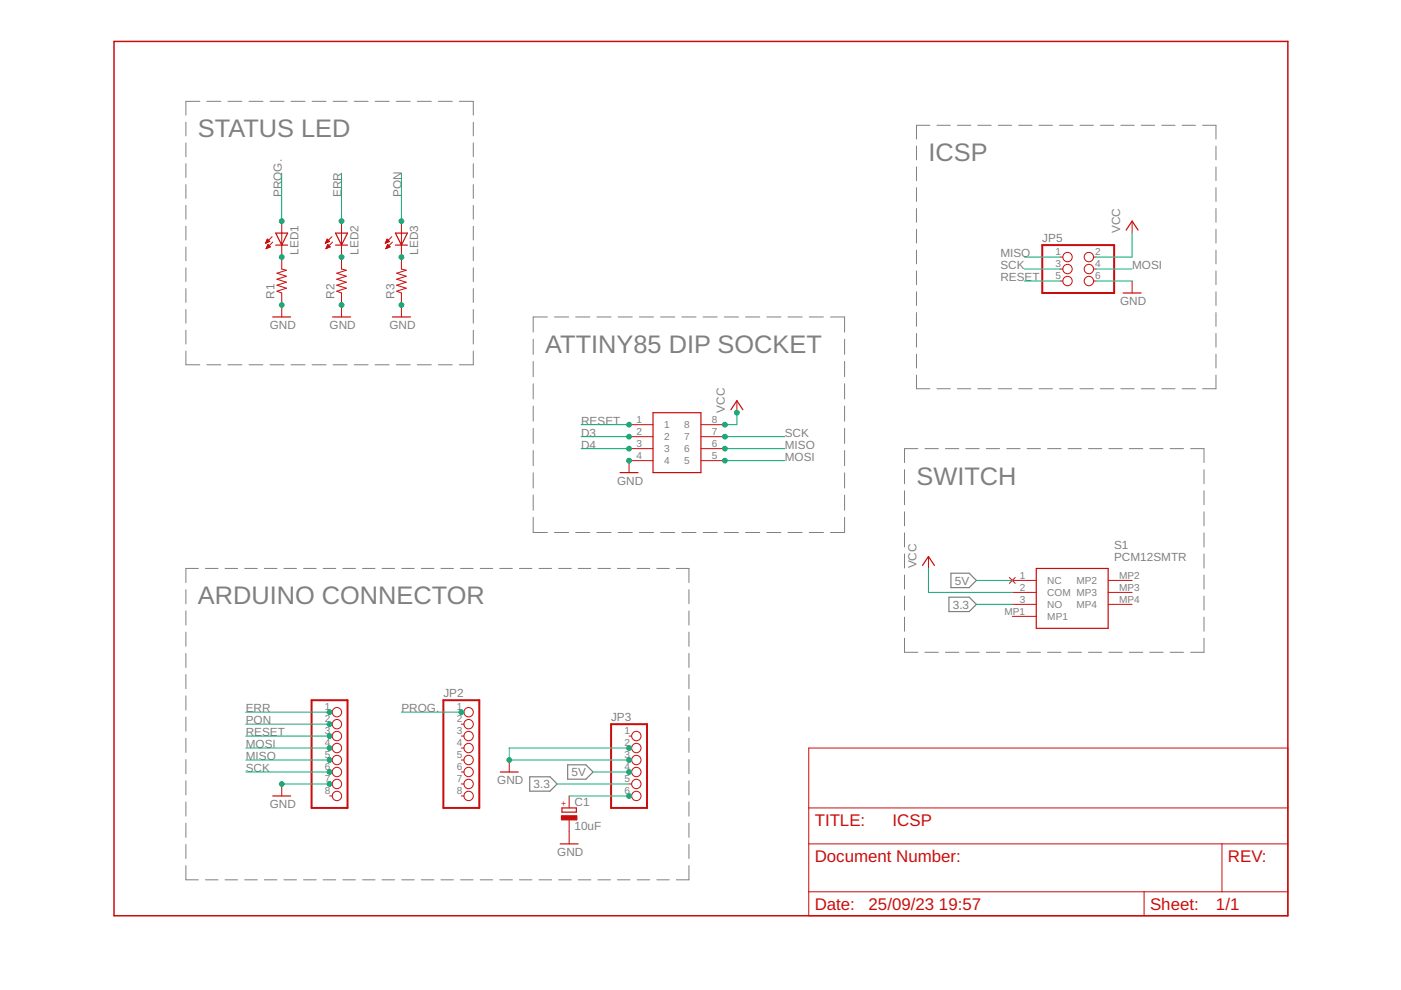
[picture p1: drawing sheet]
<svg xmlns="http://www.w3.org/2000/svg" width="297mm" height="210mm" viewBox="0 0 297 210" stroke-linecap="round" stroke-linejoin="round" font-family="sans-serif">
<g fill="none" stroke="#808080" stroke-width=".21">
<path d="M39.4 25.9v2.9M39.4 30.3v2.9M39.4 34.7v2.9M39.4 39.1v3M42.4 21.5h-3v2.9M43.9 21.5h2.9M48.3 21.5h3M52.8 21.5h3M57.3 21.5h2.9M61.7 21.5h3M66.2 21.5h2.9M70.6 21.5h3"/>
<path d="M75.1 21.5h2.9M79.5 21.5h3M84 21.5h3M88.5 21.5h2.9M92.9 21.5h3M97.4 21.5h3v2.9M100.4 25.9v2.9M100.4 30.3v2.9M100.4 34.7v2.9M100.4 39.1v3M194.3 31v2.9M194.3 35.4v2.9"/>
<path d="M194.3 39.8v2.9M197.1 26.6h-2.8v2.9M198.6 26.6h2.9M203 26.6h2.8M207.3 26.6h2.8M211.6 26.6h2.9M216 26.6h2.8M220.3 26.6h2.8M224.6 26.6h2.9M229 26.6h2.8M233.3 26.6h2.8M237.6 26.6h2.9"/>
<path d="M242 26.6h2.8M246.3 26.6h2.8M250.6 26.6h2.9M255 26.6h2.8v2.9M257.8 31v2.9M257.8 35.4v2.9M257.8 39.8v2.9M39.4 43.5v3M39.4 48v2.9M39.4 52.4v2.9M39.4 56.8v2.9M100.4 43.5v3"/>
<path d="M100.4 48v2.9M100.4 52.4v2.9M100.4 56.8v2.9M194.3 44.2v2.9M194.3 48.6v2.9M194.3 53v2.9M194.3 57.4v3M257.8 44.2v2.9M257.8 48.6v2.9M257.8 53v2.9M257.8 57.4v3M39.4 61.2v2.9"/>
<path d="M39.4 65.6v2.9M39.4 70v2.9M39.4 74.4v2.9h3M43.9 77.3h2.9M48.3 77.3h3M52.8 77.3h3M57.3 77.3h2.9M61.7 77.3h3M66.2 77.3h2.9M70.6 77.3h3M75.1 77.3h2.9M79.5 77.3h3"/>
<path d="M84 77.3h3M88.5 77.3h2.9M92.9 77.3h3M100.4 74.4v2.9h-3M100.4 61.2v2.9M100.4 65.6v2.9M100.4 70v2.9M113.1 71.9v3.2M113.1 76.6v3.3M116.1 67.2h-3v3.2M117.6 67.2h3M122 67.2h3.1"/>
<path d="M126.6 67.2h3M131.1 67.2h3M135.6 67.2h3M140.1 67.2h3M144.6 67.2h3M149.1 67.2h3M153.6 67.2h3M158.1 67.2h3M162.6 67.2h3M167.1 67.2h3M171.6 67.2h3M176.1 67.2h3v3.2"/>
<path d="M179.1 71.9v3.2M179.1 76.6v3.3M194.3 61.9v2.9M194.3 66.3v2.9M194.3 70.7v2.9M194.3 75.1v2.9M194.3 79.5v2.9h2.8M257.8 79.5v2.9h-2.8M257.8 61.9v2.9M257.8 66.3v2.9M257.8 70.7v2.9M257.8 75.1v2.9"/>
<path d="M113.1 81.4v3.2M113.1 86.1v3.2M113.1 90.8v3.2M113.1 95.5v3.2M179.1 81.4v3.2M179.1 86.1v3.2M179.1 90.8v3.2M179.1 95.5v3.2M191.8 99.6v3M194.6 95.1h-2.8v3M196.1 95.1h2.8M198.6 82.4h2.9"/>
<path d="M200.4 95.1h2.9M203 82.4h2.8M204.8 95.1h2.8M207.3 82.4h2.8M209.1 95.1h2.8M211.6 82.4h2.9M213.4 95.1h2.9M216 82.4h2.8M217.8 95.1h2.8M220.3 82.4h2.8M222.1 95.1h2.8M224.6 82.4h2.9"/>
<path d="M226.4 95.1h2.9M229 82.4h2.8M230.8 95.1h2.8M233.3 82.4h2.8M235.1 95.1h2.8M237.6 82.4h2.9M239.4 95.1h2.9M242 82.4h2.8M243.8 95.1h2.8M246.3 82.4h2.8M248.1 95.1h2.8M250.6 82.4h2.9"/>
<path d="M252.4 95.1h2.9v3M255.3 99.6v3M113.1 100.2v3.3M113.1 105v3.2M113.1 109.7v3.2h3M117.6 112.9h3M122 112.9h3.1M126.6 112.9h3M131.1 112.9h3M135.6 112.9h3M140.1 112.9h3M144.6 112.9h3"/>
<path d="M149.1 112.9h3M153.6 112.9h3M158.1 112.9h3M162.6 112.9h3M167.1 112.9h3M171.6 112.9h3M179.1 109.7v3.2h-3M179.1 100.2v3.3M179.1 105v3.2M191.8 104.1v2.9M191.8 108.5v3M191.8 113v3"/>
<path d="M191.8 117.5v2.9M255.3 104.1v2.9M255.3 108.5v3M255.3 113v3M255.3 117.5v2.9M39.4 125v3M39.4 129.5v3M39.4 134v3M39.4 138.5v3M42.1 120.5h-2.7v3M43.6 120.5h2.6M47.7 120.5h2.7"/>
<path d="M51.9 120.5h2.6M56 120.5h2.7M60.2 120.5h2.7M64.4 120.5h2.6M68.5 120.5h2.7M72.7 120.5h2.7M76.9 120.5h2.6M81 120.5h2.7M85.2 120.5h2.6M89.3 120.5h2.7M93.5 120.5h2.6M97.6 120.5h2.7"/>
<path d="M101.8 120.5h2.7M106 120.5h2.6M110.1 120.5h2.7M114.3 120.5h2.6M118.4 120.5h2.7M122.6 120.5h2.7M126.8 120.5h2.6M130.9 120.5h2.7M135.1 120.5h2.7M139.3 120.5h2.6M143.4 120.5h2.7v3M146.1 125v3"/>
<path d="M146.1 129.5v3M146.1 134v3M146.1 138.5v3M191.8 121.9v3M191.8 126.4v3M191.8 130.9v2.9M191.8 135.3v3h2.8M196.1 138.3h2.8M200.4 138.3h2.9M204.8 138.3h2.8M209.1 138.3h2.8M213.4 138.3h2.9"/>
<path d="M217.8 138.3h2.8M222.1 138.3h2.8M226.4 138.3h2.9M230.8 138.3h2.8M235.1 138.3h2.8M239.4 138.3h2.9M243.8 138.3h2.8M248.1 138.3h2.8M255.3 135.3v3h-2.9M255.3 121.9v3M255.3 126.4v3M255.3 130.9v2.9"/>
<path d="M39.4 143v3M39.4 147.5v3M39.4 152v3M39.4 156.5v3M146.1 143v3M146.1 147.5v3M146.1 152v3M146.1 156.5v3M39.4 161v3M39.4 165.5v3M39.4 170v3M39.4 174.5v3"/>
<path d="M39.4 179v3M146.1 161v3M146.1 165.5v3M146.1 170v3M146.1 174.5v3M146.1 179v3M39.4 183.5v3h2.7M43.6 186.5h2.6M47.7 186.5h2.7M51.9 186.5h2.6M56 186.5h2.7M60.2 186.5h2.7"/>
<path d="M64.4 186.5h2.6M68.5 186.5h2.7M72.7 186.5h2.7M76.9 186.5h2.6M81 186.5h2.7M85.2 186.5h2.6M89.3 186.5h2.7M93.5 186.5h2.6M97.6 186.5h2.7M101.8 186.5h2.7M106 186.5h2.6M110.1 186.5h2.7"/>
<path d="M114.3 186.5h2.6M118.4 186.5h2.7M122.6 186.5h2.7M126.8 186.5h2.6M130.9 186.5h2.7M135.1 186.5h2.7M139.3 186.5h2.6M146.1 183.5v3h-2.7"/>
</g>
<path d="M201.2 126.6h4.3l1.5 1.5-1.5 1.6h-4.3zM201.6 121.5h3.9l1.5 1.6-1.5 1.5h-3.9zM112.3 164.7h4.3l1.5 1.5-1.5 1.5h-4.3zM120.4 162.2h3.8l1.6 1.5-1.6 1.5h-3.8z" fill="none" stroke="#808080" stroke-width=".25"/>
<g fill="none" stroke="#c90d0c" stroke-width=".25">
<path d="M58.5 49.4h2.5l-1.3 2.6zM58.5 52h2.5M71.1 52h2.6M71.1 49.4h2.6l-1.3 2.6zM83.8 52h2.6M83.8 49.4h2.6l-1.3 2.6zM238.8 48.8l1.2-1.9 1.3 1.9M57.8 67.2h3.8M70.5 67.2h3.8M83.2 67.2h3.8M238.1 62.1h3.8M138.5 87.5h10.1v12.7h-10.1z"/>
<path d="M155 86.9l1.2-1.9 1.3 1.9M131.5 100.2h3.8M195.6 119.9l1.2-1.9 1.3 1.9M219.7 120.5h15.2v12.7h-15.2zM57.8 168.8h3.8M106.1 163.7h3.8M118.8 178.9h3.8M119.1 171.3h3.1v.9h-3.1z"/>
</g>
<g fill="none" stroke="#c90d0c" stroke-width=".21">
<path d="M56.3 51.5h.2M56.4 51.4h.4M56.4 51.2h.7M56.4 52.7h.1M56.5 51.1h.6M56.5 52.6h.3M56.5 51h.5M56.5 52.5h.6M56.6 52.3h.7M56.6 50.9h.3M56.6 50.8h.1M56.6 52.2h.6"/>
<path d="M56.7 50.7l.5 .5-.9 .4zM56.7 52.1h.4M56.7 52h.2M56.8 51.8h.1M56.8 51.8l-.4 .9M56.8 51.8l.5 .5-.9 .4M57.7 50.2l-1.4 1.4M57.8 51.3l-1.4 1.4M59.7 46.9v10.1l1 .3-2 .6 2 .7-2 .6 2 .6-2 .7 2 .6-2 .6 1 .4v5.1M69 51.5h.2M69.1 51.4h.4M69.1 51.2h.7"/>
<path d="M69.1 52.7h.1M69.2 52.6h.3M69.2 51.1h.6M69.2 51h.5M69.2 52.5h.5M69.3 52.3h.7M69.3 50.9h.3M69.3 50.8h.1M69.3 52.2h.6M69.4 50.7l.5 .5-.9 .4zM69.4 52.1h.3M69.4 52h.2"/>
<path d="M69.5 51.8h.1M69.5 51.8l-.4 .9M69.5 51.8l.5 .5-.9 .4M70.4 50.2l-1.4 1.4M70.5 51.3l-1.4 1.4M72.4 46.9v10.1l1 .3-2 .6 2 .7-2 .6 2 .6-2 .7 2 .6-2 .6 1 .4v5.1M81.7 51.5h.2M81.8 51.4h.4M81.8 51.2h.7M81.8 52.7h.1M81.9 52.6h.3M81.9 51.1h.6"/>
<path d="M81.9 51h.5M81.9 52.5h.5M82 50.9h.3M82 52.3h.7M82 50.8h.1M82 52.2h.6M82.1 50.7l.5 .5-.9 .4zM82.1 52.1h.3M82.1 52h.2M82.2 51.8h.1M82.2 51.8l-.4 .9M82.2 51.8l.5 .5-.9 .4"/>
<path d="M83.1 50.2l-1.4 1.4M83.2 51.3l-1.4 1.4M85.1 46.9v10.1l1 .3-2 .6 2 .7-2 .6 2 .6-2 .7 2 .6-2 .6 1 .4v5.1M224.8 54.5h.5M224.8 57h.5M224.8 59.6h.5M231.9 54.5h.5M231.9 57h.5M231.9 59.6h.5M240 46.9v2.5M240 59.6v2.5M133.4 90h5.1"/>
<path d="M133.4 92.6h5.1M133.4 95.1h5.1M138.5 97.7h-5.1v2.5M148.6 90h5.1M148.6 92.6h5.1M148.6 95.1h5.1M148.6 97.7h5.1M156.2 85v2.5M196.8 118v2.5M214 122.4l1.2 1.3M214.6 123.1h5.1M214.6 125.6h5.1"/>
<path d="M214.6 128.1h5.1M214.6 130.7h5.1M215.2 122.4l-1.2 1.3M234.9 123.1h5.1M234.9 125.6h5.1M234.9 128.1h5.1M69.9 156.1h.5M69.9 158.6h.5M69.9 151h.5M69.9 153.5h.5M97.8 156.1h.6M97.8 158.6h.6"/>
<path d="M97.8 151h.6M97.8 153.5h.6M133.4 156.1h.5M133.4 158.6h.5M171.5 158.6h101.5v35.6h-101.5zM59.7 166.2v2.6M69.9 161.1h.5M69.9 163.7h.5M69.9 166.2h.5M69.9 168.8h.5M97.8 161.1h.6M97.8 163.7h.6"/>
<path d="M97.8 166.2h.6M97.8 168.8h.6M108 161.1v2.6M120.7 168.8v2.5M120.7 173.8v5.1M133.4 161.1h.5M133.4 163.7h.5M133.4 166.2h.5M133.4 168.8h.5M171.5 178.9h101.5M171.5 171.3h101.5M259.1 178.9v10.2"/>
<path d="M171.5 189.1h101.5M242.6 189.1v5.1"/>
<circle cx="226.3" cy="54.5" r=".99"/>
<circle cx="226.3" cy="57" r=".99"/>
<circle cx="226.3" cy="59.6" r=".99"/>
<circle cx="230.9" cy="54.5" r=".99"/>
<circle cx="230.9" cy="57" r=".99"/>
<circle cx="230.9" cy="59.6" r=".99"/>
<circle cx="71.4" cy="156.1" r=".99"/>
<circle cx="71.4" cy="158.6" r=".99"/>
<circle cx="71.4" cy="153.5" r=".99"/>
<circle cx="71.4" cy="151" r=".99"/>
<circle cx="99.4" cy="151" r=".99"/>
<circle cx="99.4" cy="153.5" r=".99"/>
<circle cx="99.4" cy="156.1" r=".99"/>
<circle cx="99.4" cy="158.6" r=".99"/>
<circle cx="134.9" cy="156.1" r=".99"/>
<circle cx="134.9" cy="158.6" r=".99"/>
<circle cx="71.4" cy="163.7" r=".99"/>
<circle cx="71.4" cy="161.1" r=".99"/>
<circle cx="71.4" cy="166.2" r=".99"/>
<circle cx="71.4" cy="168.8" r=".99"/>
<circle cx="99.4" cy="161.1" r=".99"/>
<circle cx="99.4" cy="163.7" r=".99"/>
<circle cx="99.4" cy="168.8" r=".99"/>
<circle cx="99.4" cy="166.2" r=".99"/>
<circle cx="134.9" cy="168.8" r=".99"/>
<circle cx="134.9" cy="161.1" r=".99"/>
<circle cx="134.9" cy="163.7" r=".99"/>
<circle cx="134.9" cy="166.2" r=".99"/>
</g>
<path d="M221 52h15.2v10.1h-15.2zM66.1 148.5h7.6v22.8h-7.6zM94 148.5h7.6v22.8h-7.6zM129.6 153.5h7.6v17.8h-7.6z" fill="none" stroke="#c90d0c" stroke-width=".42"/>
<path d="M24.2 8.8h248.8v185.4h-248.8z" fill="none" stroke="#c90d0c" stroke-width=".32"/>
<path d="M119 173h3.3v.8h-3.3z" fill="#c90d0c" stroke="#c90d0c" stroke-width=".21"/>
<g fill="none" stroke="#0dab76" stroke-width=".21">
<path d="M59.7 36.7v10.2M72.4 36.7v10.2M85.1 36.7v10.2M217.2 54.5h7.6M217.2 59.6h7.6M217.2 57h7.6M232.4 59.6h7.6M232.4 57h7.6M240 49.4v5.1h-7.6M123.2 90h10.2M123.2 92.6h10.2M123.2 95.1h10.2"/>
<path d="M153.7 92.6h12.7M153.7 95.1h12.7M153.7 97.7h12.7M156.2 87.5v2.5h-2.5M196.8 120.5v5.1h17.8M207 128.1h7.6M207 123.1h7.6M52.1 158.6h17.8M52.1 156.1h17.8M52.1 153.5h17.8M52.1 151h17.8M85.1 151h12.7"/>
<path d="M133.4 158.6h-25.4v2.5h25.4M52.1 161.1h17.8M52.1 163.7h17.8M59.7 166.2h10.2M118.1 166.2h15.3M120.7 168.8h12.7M125.8 163.7h7.6"/>
</g>
<g fill="#0dab76" stroke="#0dab76" stroke-width=".21">
<circle cx="153.7" cy="90" r=".51"/>
<circle cx="156.2" cy="87.5" r=".51"/>
<circle cx="108" cy="161.1" r=".51"/>
<circle cx="133.4" cy="158.6" r=".51"/>
<circle cx="133.4" cy="161.1" r=".51"/>
<circle cx="133.4" cy="97.7" r=".51"/>
<circle cx="59.7" cy="64.7" r=".51"/>
<circle cx="72.4" cy="64.7" r=".51"/>
<circle cx="85.1" cy="64.7" r=".51"/>
<circle cx="69.9" cy="166.2" r=".51"/>
<circle cx="59.7" cy="166.2" r=".51"/>
<circle cx="133.4" cy="168.8" r=".51"/>
<circle cx="133.4" cy="90" r=".51"/>
<circle cx="69.9" cy="156.1" r=".51"/>
<circle cx="153.7" cy="92.6" r=".51"/>
<circle cx="69.9" cy="163.7" r=".51"/>
<circle cx="153.7" cy="95.1" r=".51"/>
<circle cx="69.9" cy="161.1" r=".51"/>
<circle cx="153.7" cy="97.7" r=".51"/>
<circle cx="69.9" cy="158.6" r=".51"/>
<circle cx="59.7" cy="54.5" r=".51"/>
<circle cx="72.4" cy="54.5" r=".51"/>
<circle cx="85.1" cy="54.5" r=".51"/>
<circle cx="85.1" cy="46.9" r=".51"/>
<circle cx="69.9" cy="153.5" r=".51"/>
<circle cx="72.4" cy="46.9" r=".51"/>
<circle cx="69.9" cy="151" r=".51"/>
<circle cx="59.7" cy="46.9" r=".51"/>
<circle cx="97.8" cy="151" r=".51"/>
<circle cx="133.4" cy="95.1" r=".51"/>
<circle cx="133.4" cy="92.6" r=".51"/>
<circle cx="133.4" cy="163.7" r=".51"/>
</g>
<g font-size="5.4" fill="#808080">
<text x="41.9" y="29.1">STATUS LED</text>
<text x="196.9" y="34.2">ICSP</text>
<text x="115.6" y="74.8">ATTINY85 DIP SOCKET</text>
<text x="194.3" y="102.7">SWITCH</text>
<text x="41.9" y="128.1">ARDUINO CONNECTOR</text>
</g>
<g font-size="3.6" fill="#c90d0c">
<text x="172.7" y="175.1">TITLE:</text>
<text x="189.2" y="175.1">ICSP</text>
<text x="172.7" y="182.7">Document Number:</text>
<text x="260.3" y="182.7">REV:</text>
<text x="172.7" y="192.9">Date:</text>
<text x="184.2" y="192.9">25/09/23</text>
<text x="199.1" y="192.9">19:57</text>
<text x="243.8" y="192.9">Sheet:</text>
<text x="257.8" y="192.9">1/1</text>
</g>
<g font-size="2.5" fill="#808080">
<text x="59.7" y="41.8" transform="rotate(-90 59.7 41.8)">PROG.</text>
<text x="72.4" y="41.8" transform="rotate(-90 72.4 41.8)">ERR</text>
<text x="85.1" y="41.8" transform="rotate(-90 85.1 41.8)">PON</text>
<text x="63.3" y="54" transform="rotate(-90 63.3 54)">LED1</text>
<text x="76" y="54" transform="rotate(-90 76 54)">LED2</text>
<text x="88.7" y="54" transform="rotate(-90 88.7 54)">LED3</text>
<text x="221" y="51.3">JP5</text>
<text x="237.5" y="49.4" transform="rotate(-90 237.5 49.4)">VCC</text>
<text x="212.1" y="59.6">RESET</text>
<text x="212.1" y="57">SCK</text>
<text x="212.1" y="54.5">MISO</text>
<text x="240" y="57">MOSI</text>
<text x="58.2" y="63.4" transform="rotate(-90 58.2 63.4)">R1</text>
<text x="70.9" y="63.4" transform="rotate(-90 70.9 63.4)">R2</text>
<text x="83.6" y="63.4" transform="rotate(-90 83.6 63.4)">R3</text>
<text x="237.5" y="64.7">GND</text>
<text x="57.2" y="69.7">GND</text>
<text x="69.9" y="69.7">GND</text>
<text x="82.6" y="69.7">GND</text>
<text x="153.7" y="87.5" transform="rotate(-90 153.7 87.5)">VCC</text>
<text x="123.2" y="90">RESET</text>
<text x="123.2" y="95.1">D4</text>
<text x="123.2" y="92.6">D3</text>
<text x="166.4" y="92.6">SCK</text>
<text x="166.4" y="95.1">MISO</text>
<text x="166.4" y="97.7">MOSI</text>
<text x="130.8" y="102.7">GND</text>
<text x="236.2" y="118.9">PCM12SMTR</text>
<text x="236.2" y="116.3">S1</text>
<text x="194.3" y="120.5" transform="rotate(-90 194.3 120.5)">VCC</text>
<text x="202.4" y="123.9">5V</text>
<text x="202" y="129">3.3</text>
<text x="94" y="147.8">JP2</text>
<text x="52.1" y="153.5">PON</text>
<text x="52.1" y="151">ERR</text>
<text x="85.1" y="151">PROG.</text>
<text x="129.6" y="152.9">JP3</text>
<text x="52.1" y="156.1">RESET</text>
<text x="52.1" y="161.2">MISO</text>
<text x="52.1" y="158.6">MOSI</text>
<text x="52.1" y="163.7">SCK</text>
<text x="105.4" y="166.2">GND</text>
<text x="113.1" y="167.1">3.3</text>
<text x="121.2" y="164.6">5V</text>
<text x="57.2" y="171.3">GND</text>
<text x="121.8" y="170.8">C1</text>
<text x="121.8" y="175.9">10uF</text>
<text x="118.1" y="181.5">GND</text>
</g>
<g font-size="2.1" fill="#808080">
<text x="223.8" y="54.1">1</text>
<text x="223.8" y="56.7">3</text>
<text x="223.8" y="59.2">5</text>
<text x="232.2" y="54.1">2</text>
<text x="232.2" y="56.7">4</text>
<text x="232.2" y="59.2">6</text>
<text x="134.9" y="89.7">1</text>
<text x="150.9" y="89.7">8</text>
<text x="134.9" y="92.2">2</text>
<text x="134.9" y="94.8">3</text>
<text x="140.8" y="90.8">1</text>
<text x="140.8" y="93.3">2</text>
<text x="140.8" y="95.9">3</text>
<text x="145.1" y="90.8">8</text>
<text x="145.1" y="93.3">7</text>
<text x="145.1" y="95.9">6</text>
<text x="150.9" y="92.2">7</text>
<text x="150.9" y="94.8">6</text>
<text x="134.9" y="97.3">4</text>
<text x="140.8" y="98.4">4</text>
<text x="145.1" y="98.4">5</text>
<text x="150.9" y="97.3">5</text>
<text x="216.2" y="122.7">1</text>
<text x="216.2" y="125.2">2</text>
<text x="222" y="123.8">NC</text>
<text x="228.2" y="123.8">MP2</text>
<text x="237.3" y="122.7">MP2</text>
<text x="237.3" y="125.2">MP3</text>
<text x="213" y="130.3">MP1</text>
<text x="216.2" y="127.8">3</text>
<text x="222" y="126.4">COM MP3</text>
<text x="222" y="128.9">NO</text>
<text x="222" y="131.4">MP1</text>
<text x="228.2" y="128.9">MP4</text>
<text x="237.3" y="127.8">MP4</text>
<text x="68.9" y="150.6">1</text>
<text x="68.9" y="153.2">2</text>
<text x="68.9" y="155.7">3</text>
<text x="96.8" y="150.6">1</text>
<text x="96.8" y="153.2">2</text>
<text x="96.8" y="155.7">3</text>
<text x="132.4" y="155.7">1</text>
<text x="68.9" y="158.3">4</text>
<text x="68.9" y="160.8">5</text>
<text x="96.8" y="158.3">4</text>
<text x="96.8" y="160.8">5</text>
<text x="132.4" y="158.3">2</text>
<text x="132.4" y="160.8">3</text>
<text x="68.9" y="163.3">6</text>
<text x="68.9" y="165.9">7</text>
<text x="96.8" y="163.3">6</text>
<text x="96.8" y="165.9">7</text>
<text x="132.4" y="163.3">4</text>
<text x="132.4" y="165.9">5</text>
<text x="68.9" y="168.4">8</text>
<text x="96.8" y="168.4">8</text>
<text x="132.4" y="168.4">6</text>
</g>
<text font-size="1.8" fill="#c90d0c" x="120.1" y="170.9" transform="rotate(-90 120.1 170.9)">+</text>
</svg>
